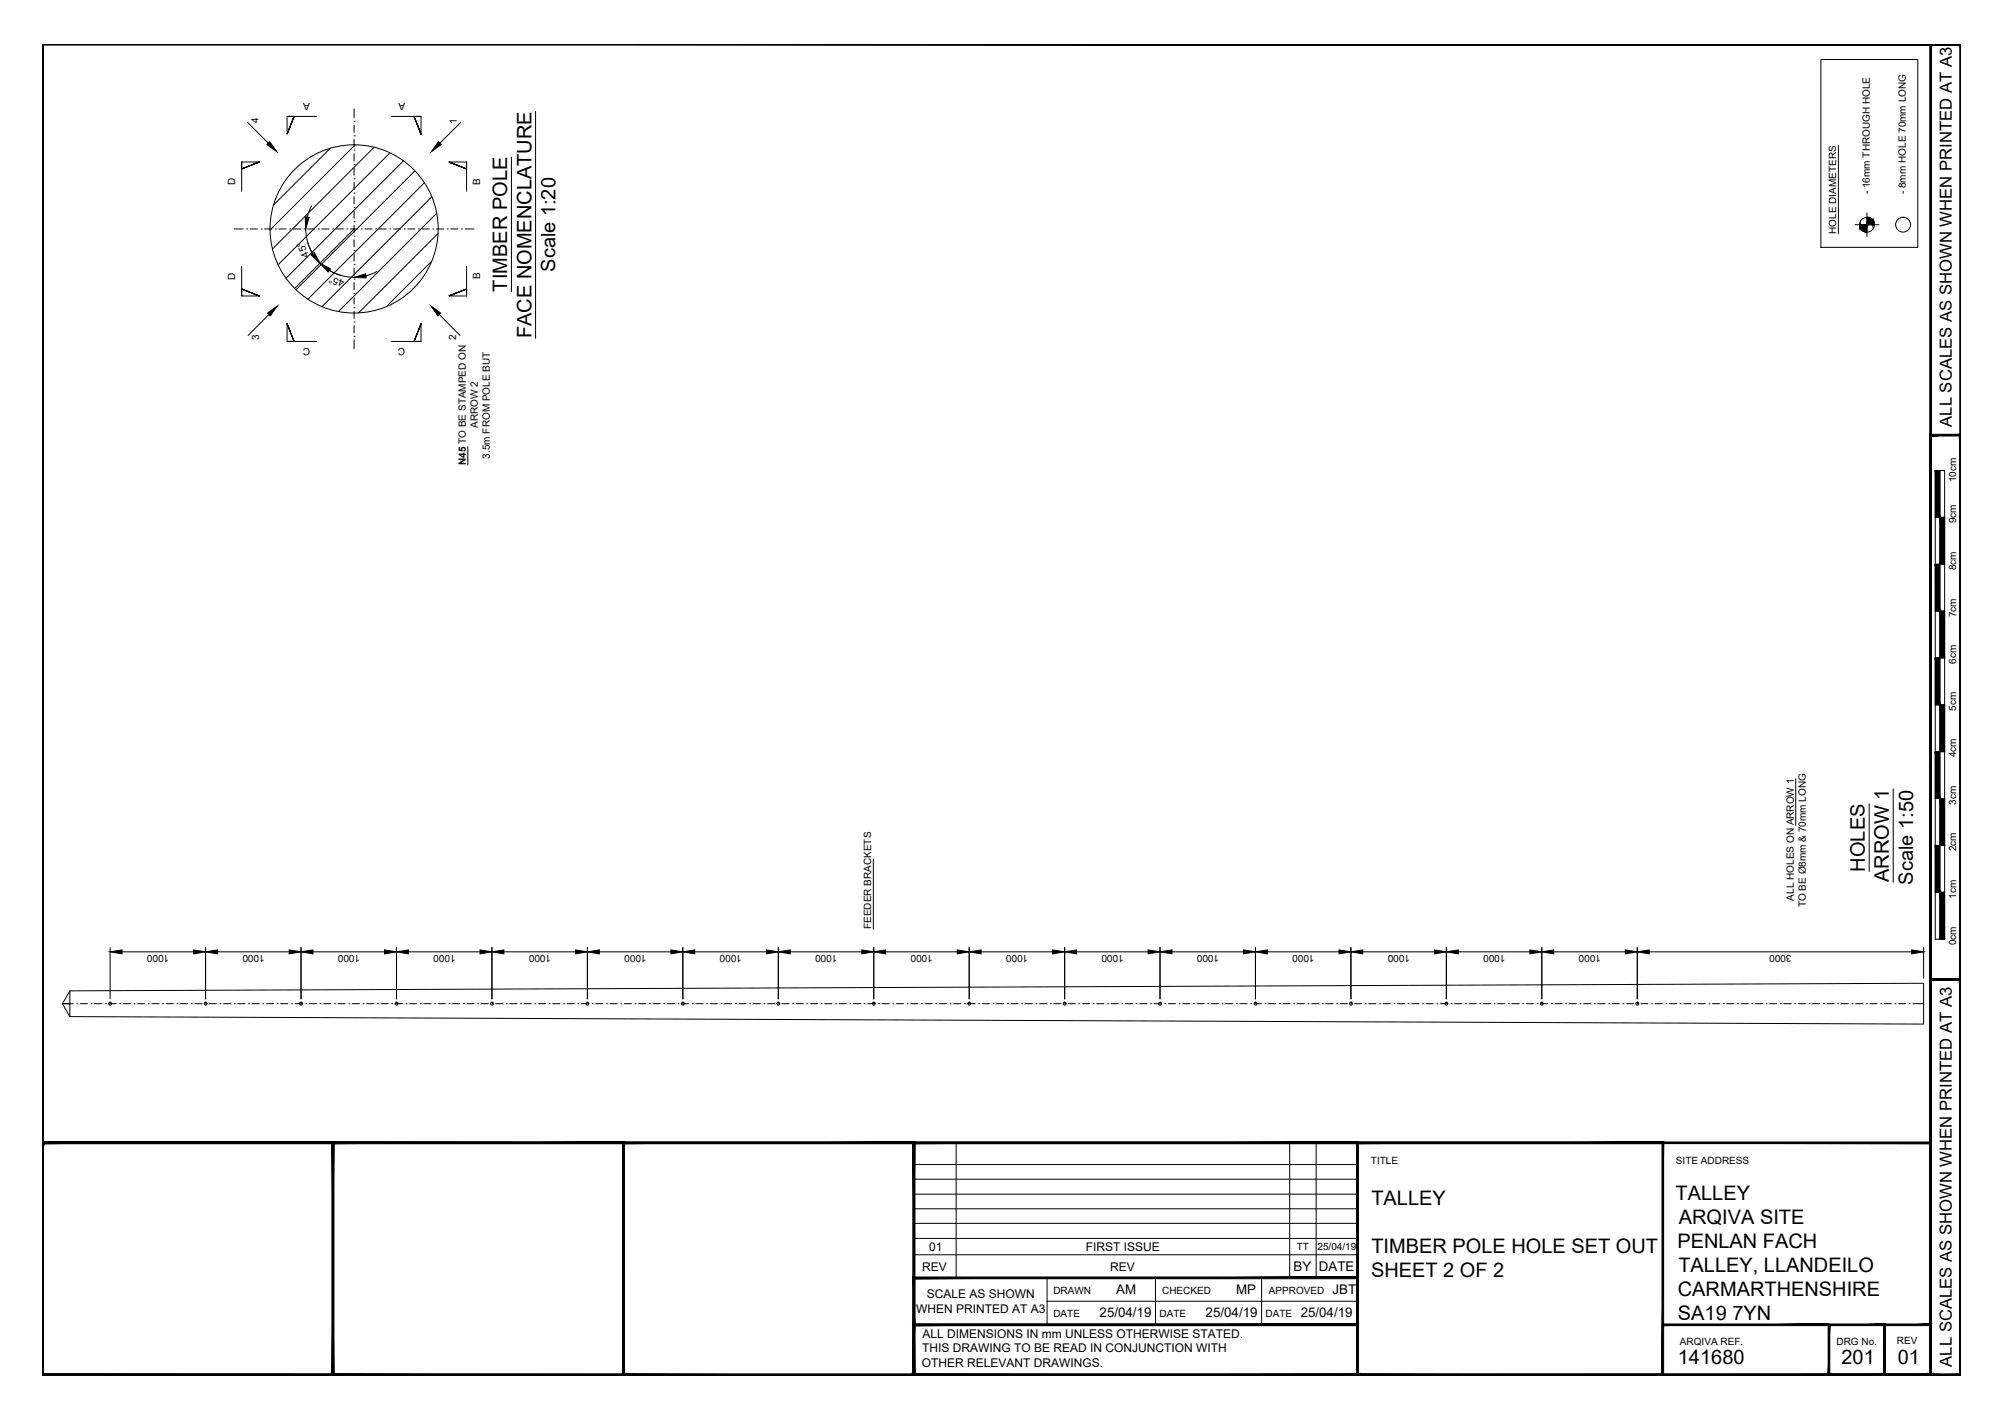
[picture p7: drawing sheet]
<svg xmlns="http://www.w3.org/2000/svg" width="420mm" height="297mm" viewBox="0 0 420 297" stroke-linecap="round" stroke-linejoin="round" font-family="sans-serif">
<!-- layer: 0 -->
<g fill="none" stroke="#000" stroke-width=".21">
<path d="M405.5 98.6h2v98.1h-2zM406.5 98.6v98.1M405.5 118.2h2M405.5 108.4h2M405.5 137.8h2M405.5 128h2M405.5 157.5h2M405.5 147.7h2M405.5 177.1h2M405.5 167.3h2M405.5 186.9h2M13.1 210.2h2.2"/>
<path d="M16.1 210.2h.1M16.8 210.2h1.5M19.1 210.2h.1M19.8 210.2h1.5M22.1 210.2h.1M22.8 210.2h1.5M25.1 210.2h.1M25.8 210.2h1.5M28.1 210.2h.1M28.8 210.2h1.5M31.1 210.2h.1M31.8 210.2h1.5"/>
<path d="M34.1 210.2h.1M34.8 210.2h1.5M37.1 210.2h.1M37.8 210.2h1.5M40.1 210.2h.1M40.8 210.2h1.5M43.1 210.2h.1M43.8 210.2h1.5M46.1 210.2h.1M46.8 210.2h1.5M49.1 210.2h.1M49.8 210.2h1.5"/>
<path d="M52.1 210.2h.1M52.8 210.2h1.5M55.1 210.2h.1M55.8 210.2h1.5M58.1 210.2h.1M58.8 210.2h1.5M61.1 210.2h.1M61.8 210.2h1.5M64.1 210.2h.1M64.8 210.2h1.5M67.1 210.2h.1M67.8 210.2h1.5"/>
<path d="M70.1 210.2h.1M70.8 210.2h1.5M73.1 210.2h.1M73.8 210.2h1.5M76.1 210.2h.1M76.8 210.2h1.5M79.1 210.2h.1M79.8 210.2h1.5M82.1 210.2h.1M82.8 210.2h1.5M85.1 210.2h.1M85.8 210.2h1.5"/>
<path d="M88.1 210.2h.1M88.8 210.2h1.5M91.1 210.2h.1M91.8 210.2h1.5M94.1 210.2h.1M94.8 210.2h1.5M97.1 210.2h.1M97.8 210.2h1.5M100.1 210.2h.1M100.8 210.2h1.5M103.1 210.2h.1M103.8 210.2h1.5"/>
<path d="M106.1 210.2h.1M106.8 210.2h1.5M109.1 210.2h.1M109.8 210.2h1.5M112.1 210.2h.1M112.8 210.2h1.5M115.1 210.2h.1M115.8 210.2h1.5M118.1 210.2h.1M118.8 210.2h1.5M121.1 210.2h.1M121.8 210.2h1.5"/>
<path d="M124.1 210.2h.1M124.8 210.2h1.5M127.1 210.2h.1M127.8 210.2h1.5M130.1 210.2h.1M130.8 210.2h1.5M133.1 210.2h.1M133.8 210.2h1.5M136.1 210.2h.1M136.8 210.2h1.5M139.1 210.2h.1M139.8 210.2h1.5"/>
<path d="M142.1 210.2h.1M142.8 210.2h1.5M145.1 210.2h.1M145.8 210.2h1.5M148.1 210.2h.1M148.8 210.2h1.5M151.1 210.2h.1M151.8 210.2h1.5M154.1 210.2h.1M154.8 210.2h1.5M157.1 210.2h.1M157.8 210.2h1.5"/>
<path d="M160.1 210.2h.1M160.8 210.2h1.5M163.1 210.2h.1M163.8 210.2h1.5M166.1 210.2h.1M166.8 210.2h1.5M169.1 210.2h.1M169.8 210.2h1.6M172.1 210.2h.1M172.8 210.2h1.5M175.1 210.2h.1M175.8 210.2h1.5"/>
<path d="M178.1 210.2h.1M178.8 210.2h1.5M181.1 210.2h.1M181.8 210.2h1.5M184.1 210.2h.1M184.8 210.2h1.5M187.1 210.2h.1M187.8 210.2h1.5M190.1 210.2h.1M190.8 210.2h1.5M193.1 210.2h.1M193.9 210.2h1.4"/>
<path d="M196.1 210.2h.1M196.8 210.2h1.5M199.1 210.2h.1M199.8 210.2h1.5M202.1 210.2h.1M202.8 210.2h1.6M205.1 210.2h.1M205.9 210.2h1.4M208.1 210.2h.1M208.8 210.2h1.5M211.1 210.2h.1M211.8 210.2h1.5"/>
<path d="M214.1 210.2h.1M214.8 210.2h1.6M217.1 210.2h.1M217.8 210.2h1.5M220.1 210.2h.1M220.8 210.2h1.5M223.1 210.2h.1M223.8 210.2h1.5M226.1 210.2h.1M226.9 210.2h1.5M229.1 210.2h.1M229.8 210.2h1.5"/>
<path d="M232.1 210.2h.1M232.8 210.2h1.5M235.1 210.2h.1M235.8 210.2h1.5M238.1 210.2h.1M238.9 210.2h1.5M241.1 210.2h.1M241.8 210.2h1.5M244.1 210.2h.1M244.8 210.2h1.5M247.1 210.2h.1M247.8 210.2h1.6"/>
<path d="M250.1 210.2h.1M250.9 210.2h1.4M253.1 210.2h.1M253.8 210.2h1.5M256.1 210.2h.1M256.8 210.2h1.5M259.1 210.2h.1M259.8 210.2h1.6M262.1 210.2h.1M262.9 210.2h1.4M265.1 210.2h.1M265.8 210.2h1.5"/>
<path d="M268.1 210.2h.1M268.8 210.2h1.5M271.1 210.2h.1M271.9 210.2h1.5M274.1 210.2h.1M274.9 210.2h1.4M277.1 210.2h.1M277.8 210.2h1.5M280.1 210.2h.1M280.8 210.2h1.5M283.1 210.2h.1M283.9 210.2h1.5"/>
<path d="M286.1 210.2h.1M286.8 210.2h1.5M289.1 210.2h.1M289.8 210.2h1.5M292.1 210.2h.1M292.8 210.2h1.6M295.1 210.2h.1M295.9 210.2h1.5M298.1 210.2h.1M298.8 210.2h1.5M301.1 210.2h.1M301.8 210.2h1.5"/>
<path d="M304.1 210.2h.1M304.8 210.2h1.6M307.1 210.2h.1M307.9 210.2h1.5M310.1 210.2h.1M310.8 210.2h1.5M313.1 210.2h.1M313.8 210.2h1.5M316.1 210.2h.1M316.9 210.2h1.5M319.1 210.2h.1M319.9 210.2h1.4"/>
<path d="M322.1 210.2h.1M322.8 210.2h1.5M325.1 210.2h.1M325.8 210.2h1.5M328.1 210.2h.1M328.9 210.2h1.5M331.1 210.2h.1M331.9 210.2h1.4M334.1 210.2h.1M334.8 210.2h1.5M337.1 210.2h.1M337.8 210.2h1.6"/>
<path d="M340.1 210.2h.1M340.9 210.2h1.5M343.1 210.2h.1M343.9 210.2h1.4M346.1 210.2h.1M346.8 210.2h1.5M349.1 210.2h.1M349.8 210.2h1.6M352.1 210.2h.1M352.9 210.2h1.5M355.1 210.2h.1M355.8 210.2h1.5"/>
<path d="M358.1 210.2h.1M358.8 210.2h1.5M361.1 210.2h.1M361.9 210.2h1.5M364.1 210.2h.1M364.9 210.2h1.5M367.1 210.2h.1M367.8 210.2h1.5M370.1 210.2h.1M370.8 210.2h1.5M373.1 210.2h.1M373.9 210.2h1.5"/>
<path d="M376.1 210.2h.1M376.9 210.2h1.5M379.1 210.2h.1M379.8 210.2h1.5M382.1 210.2h.1M382.8 210.2h1.6M385.1 210.2h.1M385.9 210.2h1.5M388.1 210.2h.1M388.9 210.2h1.4M391.1 210.2h.1M391.8 210.2h1.5"/>
<path d="M394.1 210.2h.1M394.9 210.2h1.5M397.1 210.2h.1M397.9 210.2h1.5M400.1 210.2h.1M400.9 210.2h2.2M200.4 239.4v28.3M270.3 239.4v28.3M275.8 239.4v28.3M191.5 250.1h93M191.5 247h93M191.5 243.9h93"/>
<path d="M191.5 256.3h93M191.5 253.2h93M191.5 259.4h93M191.5 262.8h93M219.4 267.7v9.8M219.4 272.6h65.1M242.1 267.7v9.8M264.4 267.7v9.8"/>
</g>
<!-- layer: MEDIUM THICKNESS -->
<g fill="none" stroke="#000" stroke-width=".21">
<path d="M388.7 47.1h5M391.2 44.6v5M14.6 207.6l388.5-1.6v8.5l-388.5-1.5zM14.6 210.2h-1.5l1.5 2.8M14.6 207.6l-1.5 2.6"/>
<circle cx="74.2" cy="48" r="17.6"/>
<circle cx="391.2" cy="47.1" r="1.56"/>
<circle cx="398.8" cy="47.1" r="1.56"/>
<circle cx="23.1" cy="210.2" r=".31"/>
<circle cx="43.1" cy="210.2" r=".31"/>
<circle cx="63.1" cy="210.2" r=".31"/>
<circle cx="83.1" cy="210.2" r=".31"/>
<circle cx="103.1" cy="210.2" r=".31"/>
<circle cx="123.1" cy="210.2" r=".31"/>
<circle cx="143.1" cy="210.2" r=".31"/>
<circle cx="163.1" cy="210.2" r=".31"/>
<circle cx="183.1" cy="210.2" r=".31"/>
<circle cx="203.1" cy="210.2" r=".31"/>
<circle cx="223.1" cy="210.2" r=".31"/>
<circle cx="243.1" cy="210.2" r=".31"/>
<circle cx="263.1" cy="210.2" r=".31"/>
<circle cx="283.1" cy="210.2" r=".31"/>
<circle cx="303.1" cy="210.2" r=".31"/>
<circle cx="323.1" cy="210.2" r=".31"/>
<circle cx="343.1" cy="210.2" r=".31"/>
</g>
<!-- layer: TEXT AND DIMENSIONS -->
<g fill="none" stroke="#000" stroke-width=".21">
<path d="M381.6 12.5h20.3v39.3h-20.3zM50.6 33.9v1.5l3.7-1.5-3.7 1.5 3.7-1.5h-3.7v6.2M51.9 25.6l4.3 4.4M60.2 24.4h1.4l-1.4 3.7 1.4-3.7-1.4 3.7v-3.7h6.1M69.2 31.1l-11.9 11.9M74.2 37.5h.1M74.2 34.5h.1M74.2 31.5h.1M74.2 28.4h.1M74.2 25.5h.1M74.2 22.8v1.9M74.2 26.2v1.5"/>
<path d="M74.2 29.2v1.5M74.2 32.2v1.5M74.2 35.2v1.5M74.2 38.2v1.5M74.4 30.3l-17.8 17.9M78.4 30.8l-21.3 21.4M81.7 32l-23.4 23.5M82.1 24.4h6.1v3.7l-1.4-3.7 1.4 3.7-1.4-3.7h1.4M84.5 33.7l-24.6 24.6M86.9 35.8l-24.9 24.9M88.9 38.3l-24.4 24.4M96.5 25.6l-4.3 4.4"/>
<path d="M97.8 33.9v1.5l-3.7-1.5 3.7 1.5-3.7-1.5h3.7v6.2M107.2 32.9v28.2M112.2 23.3v47.6M385.2 30.5v18.5M49.1 48h1.9M50.6 55.8v6.2h3.7l-3.7-1.5 3.7 1.5-3.7-1.5v1.5M51.7 48h.1M52.4 48h1.5M54.7 48h.1M55.4 48h1.5M57.7 48h.1M58.4 48h1.6"/>
<path d="M60.7 48h.1M61.5 48h1.5M63.7 48h.1M64.1 48a10.1 10.1 0 0 0 10.1 10.1M64.5 48h1.4M64.5 50.9l1 2.2M65.3 43.1l-.9 2.4M66.7 48h.1M67.4 48h1.5M69 56.6l2.3 1.1M69.7 48h.1M70.4 48h1.6"/>
<path d="M72.7 48h.1M73.5 48h1.5M74.2 58.5h.1M74.2 55.5h.1M74.2 52.5h.1M74.2 49.5h.1M74.2 46.5h.1M74.2 43.5h.1M74.2 40.4h.1M74.2 41.2v1.5M74.2 44.2v1.5M74.2 47.2v1.5"/>
<path d="M74.2 50.2v1.5M74.2 53.2v1.5M74.2 56.2v1.5M74.2 59.2v1.5M74.2 48l-12.4 12.4M75.7 48h.1M76.5 48h1.5M78.7 48h.1M79 56.9l-2.3 .9M79.4 48h1.5M81.7 48h.1M82.5 48h1.5"/>
<path d="M84.7 48h.1M85.5 48h1.5M87.7 48h.1M88.5 48h1.5M90.5 41.2l-23 23M90.5 54.7l-9.6 9.5M90.7 48h.1M91.5 48h1.4M91.5 44.7l-20.6 20.6M91.8 48.9l-16.7 16.7M93.7 48h.1M94.5 48h1.5"/>
<path d="M96.7 48h.1M97.5 48h1.8M97.8 55.8v6.2h-3.7l3.7-1.5-3.7 1.5 3.7-1.5v1.5M56.3 65.9l-4.3 4.4M60.2 71.5h1.4l-1.4-3.7 1.4 3.7-1.4-3.7v3.7h6.1M74.2 70.5h.1M74.2 67.5h.1M74.2 64.5h.1M74.2 61.5h.1M74.2 62.2v1.5M74.2 65.2v1.5M74.2 68.2v1.5"/>
<path d="M74.2 71.2v1.9M82.1 71.5h6.1v-3.7l-1.4 3.7 1.4-3.7-1.4 3.7h1.4M92.1 65.9l4.3 4.4M98 93.6v3.8M183 180v14.6M376.3 163.1v9.8M391.7 168.4v14.2M396.7 165.2v19.6M23.1 198.5v10.8M25.6 199.4h15M43.1 198.5v10.8M45.6 199.4h15"/>
<path d="M63.1 198.5v10.8M65.6 199.4h15M83.1 198.5v10.8M85.6 199.4h15M103.1 198.5v10.8M105.6 199.4h15M123.1 198.5v10.8M125.6 199.4h15M143.1 198.5v10.8M145.6 199.4h15M163.1 198.5v10.8M165.6 199.4h15"/>
<path d="M183.1 198.5v10.8M185.6 199.4h15M203.1 198.5v10.8M205.6 199.4h15M223.1 198.5v10.8M225.6 199.4h15M243.1 198.5v10.8M245.6 199.4h15M263.1 198.5v10.8M265.6 199.4h15M283.1 198.5v10.8M285.6 199.4h15"/>
<path d="M303.1 198.5v10.8M305.6 199.4h15M323.1 198.5v10.8M325.6 199.4h15M343.1 198.5v10.8M345.6 199.4h55M403.1 198.5v6.4"/>
</g>
<g fill="#000" stroke="#000" stroke-width=".21">
<path d="M56.5 29.7l1.5 2.1-2.1-1.5zM91.9 29.7l.6 .6-2.1 1.5zM64 45.4l.8 .1-.7 2.5zM65.2 53.4l.6-.5 1.2 2.2zM67 55.1l2.3 1.2-.5 .7zM74.2 58.1l2.4-.7 .1 .8zM56 65.6l2.1-1.5-1.5 2.1zM90.3 64.1l2.1 1.5-.6 .6zM23.1 199.4l2.5-.4v.8zM40.6 199l2.5 .4-2.5 .4zM43.1 199.4l2.5-.4v.8zM60.6 199l2.5 .4-2.5 .4z"/>
<path d="M63.1 199.4l2.5-.4v.8zM80.6 199l2.5 .4-2.5 .4zM83.1 199.4l2.5-.4v.8zM100.6 199l2.5 .4-2.5 .4zM103.1 199.4l2.5-.4v.8zM120.6 199l2.5 .4-2.5 .4zM123.1 199.4l2.5-.4v.8zM140.6 199l2.5 .4-2.5 .4zM143.1 199.4l2.5-.4v.8zM160.6 199l2.5 .4-2.5 .4zM163.1 199.4l2.5-.4v.8zM180.6 199l2.5 .4-2.5 .4z"/>
<path d="M183.1 199.4l2.5-.4v.8zM200.6 199l2.5 .4-2.5 .4zM203.1 199.4l2.5-.4v.8zM220.6 199l2.5 .4-2.5 .4zM223.1 199.4l2.5-.4v.8zM240.6 199l2.5 .4-2.5 .4zM243.1 199.4l2.5-.4v.8zM260.6 199l2.5 .4-2.5 .4zM263.1 199.4l2.5-.4v.8zM280.6 199l2.5 .4-2.5 .4zM283.1 199.4l2.5-.4v.8zM300.6 199l2.5 .4-2.5 .4z"/>
<path d="M303.1 199.4l2.5-.4v.8zM320.6 199l2.5 .4-2.5 .4zM323.1 199.4l2.5-.4v.8zM340.6 199l2.5 .4-2.5 .4zM343.1 199.4l2.5-.4v.8zM400.6 199l2.5 .4-2.5 .4z"/>
</g>
<!-- layer: MEDIUM THICKNESS -->
<g fill="#000" stroke="#000" stroke-width=".21">
<path d="M389.7 47.1v.2zM392.7 46.5v.6z"/>
<path d="M389.7 47.1v.2zM389.7 47.1v.5z"/>
<path d="M389.7 47.1v.5l.2-.5zM389.9 47.1v.8l-.2-.3z"/>
<path d="M389.9 47.1v.8l.1-.8zM390 47.1v1l-.1-.2z"/>
<path d="M390 47.1v1l.2-1zM390.2 47.1v1.2l-.2-.2z"/>
<path d="M390.2 47.1v1.2l.2-1.2zM390.4 47.1v1.3l-.2-.1z"/>
<path d="M390.4 47.1v1.3l.3-1.3zM390.7 47.1v1.4l-.3-.1z"/>
<path d="M390.7 47.1v1.4l.3-1.4zM391 47.1v1.5l-.3-.1z"/>
<path d="M391 47.1v1.5l.2-1.5zM391.2 47.1v1.5h-.2z"/>
<path d="M391.2 45.5v1.6l.3-1.6zM391.5 45.5v1.6h-.3z"/>
<path d="M391.5 45.5v1.6l.3-1.5zM391.8 45.6v1.5h-.3z"/>
<path d="M391.8 45.6v1.5l.2-1.4zM392 45.7v1.4h-.2z"/>
<path d="M392 45.7v1.4l.2-1.2zM392.2 45.9v1.2h-.2z"/>
<path d="M392.2 45.9v1.2l.2-1zM392.4 46.1v1h-.2z"/>
<path d="M392.4 46.1v1l.2-.8zM392.6 46.3v.8h-.2z"/>
<path d="M392.6 46.3v.8l.1-.6zM392.7 46.5l-.1 .6z"/>
<path d="M392.8 46.8l-.1 .3zM392.8 46.8v.3z"/>
</g>
<!-- layer: 0 -->
<g fill="#000" stroke="#000" stroke-width=".21">
<path d="M8.9 9.3l.2 .1h401.6zM8.9 9.3h402l-.2 .1z"/>
<path d="M404.4 9.3l.3 .1zM404.4 9.3l.3 .1-.3 278.6zM404.7 9.4l-.3 278.6 .3-.1zM404.4 288l.3-.1z"/>
<path d="M404.6 9.3l.1 .1h6zM404.6 9.3h6.3l-.2 .1z"/>
<path d="M410.7 9.4v278.5l.2-278.6zM410.9 9.3v278.7l-.2-.1z"/>
<path d="M410.7 9.4v278.5l.2-278.6zM410.9 9.3v278.7l-.2-.1z"/>
<path d="M404.4 91l.3 .3 6.2-.3zM404.7 91.3l6.2-.3-.2 .3zM410.9 91l-.2 .3z"/>
<path d="M404.4 91l.3 114v-113.7zM404.4 91l.3 114-.3 .3z"/>
<path d="M405.5 98.6l1 9.8v-9.8zM405.5 98.6l1 9.8h-1z"/>
<path d="M410.9 91.1l-.2 .2 .2 113.9zM410.7 91.3l.2 113.9-.2-.2zM410.7 205l.2 .3zM404.7 205h6l.2 .3zM404.7 205l-.3 .3h6.5z"/>
<path d="M405.5 118.2l1 9.8v-9.8zM405.5 118.2l1 9.8h-1z"/>
<path d="M406.5 108.4l1 9.8v-9.8zM406.5 108.4l1 9.8h-1z"/>
<path d="M405.5 137.8l1 9.8v-9.8zM405.5 137.8l1 9.8h-1z"/>
<path d="M406.5 128l1 9.8v-9.8zM406.5 128l1 9.8h-1z"/>
<path d="M405.5 157.5l1 9.8v-9.8zM405.5 157.5l1 9.8h-1z"/>
<path d="M406.5 147.6l1 9.9v-9.9zM406.5 147.6l1 9.9h-1z"/>
<path d="M405.5 177.1l1 9.8v-9.8zM405.5 177.1l1 9.8h-1z"/>
<path d="M406.5 167.3l1 9.8v-9.8zM406.5 167.3l1 9.8h-1z"/>
<path d="M406.5 186.9l1 9.8v-9.8zM406.5 186.9l1 9.8h-1z"/>
<path d="M404.4 205l.3 .3 6.2-.3zM404.7 205.3l6.2-.3-.2 .3zM410.9 205l-.2 .3z"/>
<path d="M410.9 205.1l-.2 .2 .2 82.7zM410.7 205.3l.2 82.7-.2-.1zM410.7 287.9l.2 .1z"/>
<path d="M8.9 239.2l.2 .4zM8.9 239.2l395.5 .4h-395.3zM8.9 239.2l395.5 .4 .3-.4z"/>
<path d="M9.1 239.6h60.5l.3-.4zM8.9 239.2h61l-60.8 .4zM8.9 239.2l.2 .4z"/>
<path d="M69.9 239.6h60.6l.3-.4zM69.6 239.2h61.2l-60.9 .4zM69.6 239.2l.3 48.7v-48.3zM69.6 239.2l.3 48.7-.3 .1zM69.6 288l.3-.1z"/>
<path d="M130.8 239.6h60.5l.4-.4zM130.5 239.2h61.2l-60.9 .4zM130.5 239.2l.3 48.7v-48.3zM130.5 239.2l.3 48.7-.3 .1zM130.5 288l.3-.1z"/>
<path d="M191.7 239.6h92.6l.4-.4zM191.3 239.2h93.4l-93 .4zM191.3 239.2l.4 48.7v-48.3zM191.3 239.2l.4 48.7-.4 .1zM191.3 288l.4-.1z"/>
<path d="M284.7 239.6h63.6l.3-.4zM284.3 239.2h64.3l-63.9 .4zM284.3 239.2l.4 48.7v-48.3zM284.3 239.2l.4 48.7-.4 .1zM284.3 288l.4-.1z"/>
<path d="M404.7 239.2l-.3 .4 .3 48.4zM404.4 239.6l.3 48.4-.3-.1zM404.4 287.9l.3 .1z"/>
<path d="M191.3 277.3l.4 .4 93-.4zM191.7 277.7l93-.4-.4 .4zM284.7 277.3l-.4 .4 .4 10.3zM284.3 277.7l.4 10.3-.4-.1zM284.3 287.9l.4 .1z"/>
<path d="M191.3 277.7h93.4l-.4-.4zM191.3 277.7l.4-.4h92.6zM191.3 267.5v10.2l.4-.4zM191.3 267.5l.4 .4v9.4zM191.3 267.5l.4 .4 93-.4zM191.7 267.9l93-.4-.4 .4zM284.7 267.5l-.4 .4 .4 9.8zM284.3 267.9l.4 9.8-.4-.4z"/>
<path d="M383.1 277.3l.3 .4 11.7-.4zM383.4 277.7l11.7-.4-.4 .4zM394.7 277.7l.4 10.3v-10.7zM394.7 277.7l.4 10.3-.4-.1zM394.7 287.9l.4 .1z"/>
<path d="M348.5 277.7h34.8v-.4zM348.5 277.3h34.8l-34.8 .4z"/>
<path d="M394.7 277.3l.4 .4 9.6-.4zM395.1 277.7l9.6-.4-.3 .4zM404.7 277.3l-.3 .4 .3 10.3zM404.4 277.7l.3 10.3-.3-.1zM404.4 287.9l.3 .1z"/>
<path d="M9.1 9.4l-.2 278.6 .2-.1zM8.9 9.3l.2 .1-.2 278.6z"/>
<path d="M9.1 239.6l-.2 48.4 .2-.1zM8.9 239.4l.2 .2-.2 48.4z"/>
<path d="M9.1 287.9l60.7 .1-.2-.1zM9.1 287.9l60.7 .1h-60.9z"/>
<path d="M69.6 287.9l.3 .1zM69.9 239.2v48.8l-.3-.1zM69.9 239.2l-.3 .4v48.3z"/>
<path d="M69.9 287.9l60.7 .1-.1-.1zM69.9 287.9l60.7 .1h-60.8z"/>
<path d="M130.5 287.9l.3 .1zM130.8 239.2v48.8l-.3-.1zM130.8 239.2l-.3 .4v48.3z"/>
<path d="M130.8 287.9l60.7 .1-.2-.1zM130.8 287.9l60.7 .1h-60.9z"/>
<path d="M191.3 287.9l.4 .1zM191.7 239.2v48.8l-.4-.1zM191.3 239.6v48.3l.4-48.7z"/>
<path d="M191.7 287.9l92.8 .1-.2-.1zM191.7 287.9l92.8 .1h-93z"/>
<path d="M284.3 287.9l.4 .1zM284.7 239.2v48.8l-.4-.1zM284.7 239.2l-.4 .4v48.3z"/>
<path d="M191.5 288h93l-.2-.1zM191.5 288l.2-.1h92.6zM191.3 288l.4-.1zM191.7 277.7v10.2l-.4 .1zM191.3 277.3v10.7l.4-10.3z"/>
<path d="M284.7 287.9l63.8 .1-.2-.1zM284.7 287.9l63.8 .1h-64z"/>
<path d="M348.3 287.9l.3 .1zM348.6 239.2v48.8l-.3-.1zM348.6 239.2l-.3 .4v48.3z"/>
<path d="M383.3 288h11.6l-.2-.1zM383.4 287.9h11.3l-11.4 .1zM383.1 288l.3-.1zM383.4 277.7v10.2l-.3 .1zM383.1 277.3v10.7l.3-10.3z"/>
<path d="M8.9 288h395.7l-.2-.1zM8.9 288l.2-.1h395.3zM8.9 239.4v48.6l.2-.1zM8.9 239.4l.2 .2v48.3z"/>
<path d="M394.9 288h9.7l-.2-.1zM394.9 288l.2-.1h9.3zM394.7 288l.4-.1zM395.1 277.7v10.2l-.4 .1zM394.7 277.3v10.7l.4-10.3z"/>
<path d="M9.1 287.9l401.8 .1-.2-.1zM9.1 287.9l401.8 .1h-402z"/>
<path d="M404.7 287.9l6.2 .1-.2-.1zM404.7 287.9l6.2 .1h-6.3z"/>
<path d="M404.6 288h6.3l-.2-.1zM404.7 287.9h6l-6.1 .1zM404.4 288l.3-.1zM404.7 205.3v82.6l-.3 .1zM404.4 205v83l.3-82.7z"/>
</g>
<g font-size="4.2">
<text x="116.4" y="56.9" transform="rotate(-90 116.4 56.9)">Scale 1:20</text>
<text x="106.3" y="61.1" transform="rotate(-90 106.3 61.1)">TIMBER POLE</text>
<text x="111.3" y="70.9" transform="rotate(-90 111.3 70.9)">FACE NOMENCLATURE</text>
<text x="390.8" y="182.6" transform="rotate(-90 390.8 182.6)">HOLES</text>
<text x="395.8" y="184.8" transform="rotate(-90 395.8 184.8)">ARROW 1</text>
<text x="400.9" y="185.3" transform="rotate(-90 400.9 185.3)">Scale 1:50</text>
<text x="351.1" y="251.4">TALLEY</text>
<text x="287.4" y="252.4">TALLEY</text>
<text x="351.8" y="256.4">ARQIVA SITE</text>
<text x="287.4" y="262.4">TIMBER POLE HOLE SET OUT</text>
<text x="351.5" y="261.5">PENLAN FACH</text>
<text x="287.3" y="267.5">SHEET 2 OF 2</text>
<text x="351.7" y="266.5">TALLEY, LLANDEILO</text>
<text x="351.6" y="271.5">CARMARTHENSHIRE</text>
<text x="351.6" y="276.6">SA19 7YN</text>
<text x="351.6" y="285.7">141680</text>
<text x="385.9" y="285.7">201</text>
<text x="397.7" y="285.7">01</text>
</g>
<g font-size="3.5">
<text x="409" y="89.4" transform="rotate(-90 409 89.4)">ALL SCALES AS SHOWN WHEN PRINTED AT A3</text>
<text x="409" y="286.3" transform="rotate(-90 409 286.3)">ALL SCALES AS SHOWN WHEN PRINTED AT A3</text>
</g>
<g font-size="2.8">
<text x="271.1" y="266.3">BY</text>
<text x="276.4" y="266.3">DATE</text>
<text x="230.4" y="275.9">25/04/19</text>
<text x="233.9" y="271.1">AM</text>
<text x="252.7" y="276">25/04/19</text>
<text x="259" y="271.1">MP</text>
<text x="272.6" y="275.9">25/04/19</text>
<text x="279.3" y="271.1">JBT</text>
</g>
<g font-size="2.5">
<text x="194.7" y="262">01</text>
<text x="227.5" y="262">FIRST ISSUE</text>
<text x="193.3" y="266.2">REV</text>
<text x="232.6" y="266.2">REV</text>
<text x="192" y="275">WHEN PRINTED AT A3</text>
<text x="194.2" y="272">SCALE AS SHOWN</text>
<text x="193.3" y="280.3">ALL DIMENSIONS IN mm UNLESS OTHERWISE STATED.</text>
<text x="193.2" y="286.3">OTHER RELEVANT DRAWINGS.</text>
<text x="193.3" y="283.3">THIS DRAWING TO BE READ IN CONJUNCTION WITH</text>
</g>
<g font-size="2.1">
<text x="64.9" y="21.5" transform="rotate(-180 64.9 21.5)">A</text>
<text x="84.9" y="21.5" transform="rotate(-180 84.9 21.5)">A</text>
<text x="54.2" y="25.8" transform="rotate(-90 54.2 25.8)">4</text>
<text x="95.8" y="26" transform="rotate(-90 95.8 26)">1</text>
<text x="49.3" y="38.8" transform="rotate(-90 49.3 38.8)">D</text>
<text x="100.6" y="38.8" transform="rotate(-90 100.6 38.8)">B</text>
<text x="391.8" y="40.7" transform="rotate(-90 391.8 40.7)">- 16mm THROUGH HOLE</text>
<text x="399.4" y="40.7" transform="rotate(-90 399.4 40.7)">- 8mm HOLE 70mm LONG</text>
<text x="64.8" y="53.5" transform="rotate(-112 64.8 53.5)">45°</text>
<text x="384.8" y="49" transform="rotate(-90 384.8 49)">HOLE DIAMETERS</text>
<text x="49.3" y="58.7" transform="rotate(-90 49.3 58.7)">D</text>
<text x="72.2" y="58.7" transform="rotate(-162 72.2 58.7)">45°</text>
<text x="100.6" y="58.5" transform="rotate(-90 100.6 58.5)">B</text>
<text x="54.3" y="71.2" transform="rotate(-90 54.3 71.2)">3</text>
<text x="95.6" y="71.2" transform="rotate(-90 95.6 71.2)">2</text>
<text x="65" y="72.9" transform="rotate(-180 65 72.9)">C</text>
<text x="84.9" y="72.9" transform="rotate(-180 84.9 72.9)">C</text>
<text x="100.1" y="89.7" transform="rotate(-90 100.1 89.7)">ARROW 2</text>
<text x="97.6" y="97.4" transform="rotate(-90 97.6 97.4)">N45 TO BE STAMPED ON</text>
<text x="102.6" y="96.1" transform="rotate(-90 102.6 96.1)">3.5m FROM POLE BUT</text>
<text x="409.9" y="101" transform="rotate(-90 409.9 101)">10cm</text>
<text x="409.9" y="109.6" transform="rotate(-90 409.9 109.6)">9cm</text>
<text x="409.9" y="119.5" transform="rotate(-90 409.9 119.5)">8cm</text>
<text x="409.9" y="129.3" transform="rotate(-90 409.9 129.3)">7cm</text>
<text x="409.9" y="139.1" transform="rotate(-90 409.9 139.1)">6cm</text>
<text x="409.9" y="148.9" transform="rotate(-90 409.9 148.9)">5cm</text>
<text x="409.9" y="158.6" transform="rotate(-90 409.9 158.6)">4cm</text>
<text x="409.9" y="168.6" transform="rotate(-90 409.9 168.6)">3cm</text>
<text x="409.9" y="178.3" transform="rotate(-90 409.9 178.3)">2cm</text>
<text x="375.9" y="188.6" transform="rotate(-90 375.9 188.6)">ALL HOLES ON ARROW 1</text>
<text x="378.4" y="190.1" transform="rotate(-90 378.4 190.1)">TO BE Ø8mm &amp; 70mm LONG</text>
<text x="409.9" y="188.3" transform="rotate(-90 409.9 188.3)">1cm</text>
<text x="182.5" y="194.6" transform="rotate(-90 182.5 194.6)">FEEDER BRACKETS</text>
<text x="409.9" y="198" transform="rotate(-90 409.9 198)">0cm</text>
<text x="35.5" y="200.1" transform="rotate(-180 35.5 200.1)">1000</text>
<text x="55.5" y="200.1" transform="rotate(-180 55.5 200.1)">1000</text>
<text x="75.5" y="200.1" transform="rotate(-180 75.5 200.1)">1000</text>
<text x="95.5" y="200.1" transform="rotate(-180 95.5 200.1)">1000</text>
<text x="115.5" y="200.1" transform="rotate(-180 115.5 200.1)">1000</text>
<text x="135.5" y="200.1" transform="rotate(-180 135.5 200.1)">1000</text>
<text x="155.5" y="200.1" transform="rotate(-180 155.5 200.1)">1000</text>
<text x="175.5" y="200.1" transform="rotate(-180 175.5 200.1)">1000</text>
<text x="195.5" y="200.1" transform="rotate(-180 195.5 200.1)">1000</text>
<text x="215.5" y="200.1" transform="rotate(-180 215.5 200.1)">1000</text>
<text x="235.5" y="200.1" transform="rotate(-180 235.5 200.1)">1000</text>
<text x="255.5" y="200.1" transform="rotate(-180 255.5 200.1)">1000</text>
<text x="275.5" y="200.1" transform="rotate(-180 275.5 200.1)">1000</text>
<text x="295.5" y="200.1" transform="rotate(-180 295.5 200.1)">1000</text>
<text x="315.5" y="200.1" transform="rotate(-180 315.5 200.1)">1000</text>
<text x="335.5" y="200.1" transform="rotate(-180 335.5 200.1)">1000</text>
<text x="375.4" y="200.1" transform="rotate(-180 375.4 200.1)">3000</text>
<text x="287.3" y="243.9">TITLE</text>
<text x="351.2" y="243.9">SITE ADDRESS</text>
<text x="271.7" y="261.9">TT</text>
<text x="276.1" y="261.9">25/04/19</text>
<text x="220.8" y="271.1">DRAWN</text>
<text x="220.8" y="275.9">DATE</text>
<text x="243" y="276">DATE</text>
<text x="243.5" y="271.1">CHECKED</text>
<text x="265.2" y="275.9">DATE</text>
<text x="265.9" y="271.1">APPROVED</text>
<text x="352.1" y="281.6">ARQIVA REF.</text>
<text x="384.8" y="281.6">DRG No.</text>
<text x="397.5" y="281.6">REV</text>
</g>
</svg>
